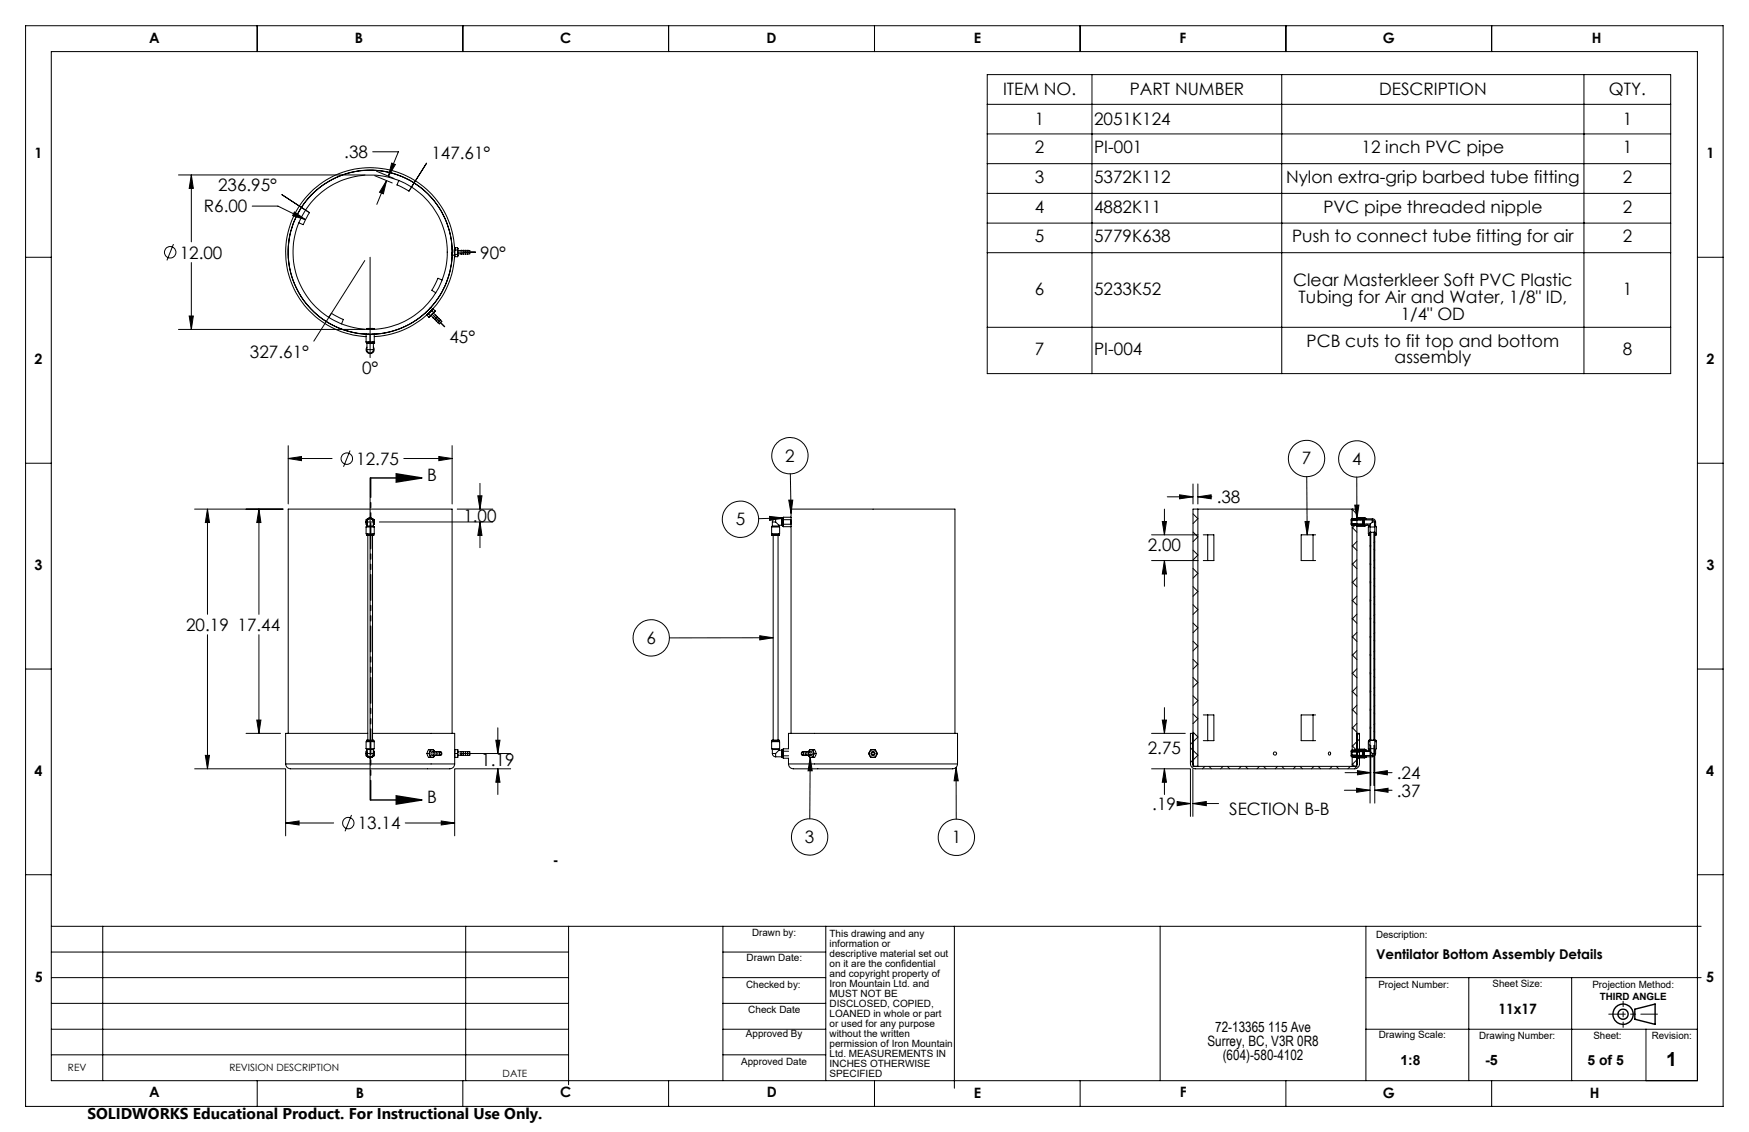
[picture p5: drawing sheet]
<svg xmlns="http://www.w3.org/2000/svg" width="432mm" height="279mm" viewBox="0 0 432 279" stroke-linecap="round" stroke-linejoin="round" font-family="sans-serif">
<g fill="none" stroke="#000" stroke-width=".35">
<path d="M91.5 118h12.7M97.8 116.9l6.4 1.1-6.4 1zM91.5 197.4h12.7M97.8 196.4l6.4 1-6.4 1.1zM403.6 249.1l5-1.3v5l-5-1.2z"/>
<circle cx="400.7" cy="250.3" r="2.5"/>
<circle cx="400.7" cy="250.3" r="1.25"/>
</g>
<path d="M397.2 250.3h12" fill="none" stroke="#000" stroke-width=".25" stroke-dasharray="15.2 1.3 1.3 1.3" stroke-dashoffset="11.1"/>
<path d="M400.7 247.1v6.5" fill="none" stroke="#000" stroke-width=".25" stroke-dasharray="15.2 1.3 1.3 1.3" stroke-dashoffset="13.9"/>
<g fill="none" stroke="#000" stroke-width=".25">
<path d="M6.3 6.4h419.1v266.7h-419.1zM12.7 12.7h406.4v254h-406.4zM63.5 6.4v6.3M114.3 6.4v6.3M165.1 6.4v6.3M215.9 6.4v6.3M243.7 18.4h168.8v73.8h-168.8zM266.7 6.4v6.3M269.6 18.4v73.8M316.4 18.4v73.8M317.5 6.4v6.3M368.3 6.4v6.3"/>
<path d="M391.1 18.4v73.8M92 37.5h6.4l-2.5 6M243.7 25.8h168.8M243.7 33.1h168.8M44.1 43.2h46M47.2 43.2l.5 3.3h-1zM47.2 43.2v16.5M62.3 50.9h6.3l6.8 3.3M69.6 48l6.8 4.5M72.7 52.3l2.7 1.9-3.2-1zM75.4 51.9l1 .6M76.4 52.5l-1.5 3-1.1-.5"/>
<path d="M92.5 43.4l4.3 1.8M93 42.3l4.3 1.8M95.4 44.6l-.7 3.2-1-.4zM95.4 44.6l-2.4 5.8M96.7 40.3l.9 .3-1.7 2.9zM98.5 44.6l-.5 1 3 1.6M101.6 46.2l-.6 1M105.3 40.3l-4.3 6.9M243.7 40.4h168.8M243.7 47.7h168.8M243.7 55.1h168.8M6.3 63.5h6.4"/>
<path d="M42.8 60.3l-1.6 4M46.7 78h1l-.5 3.3zM47.2 64.8v16.5M81.2 78.3l.6-1 3 1.5-.5 1.1M90.1 64.3l-12.6 19.9M91.4 63.5v24.8M105.2 77v.2M105.4 77.8l.5 .5M105.5 77.6h.1M105.6 77.5l-.1 .1M105.6 77.6l-.2 .2M105.8 77.4l-.2 .2"/>
<path d="M105.8 77.4l.5 .5M106.1 78.1l-.2 .2M106.2 77l-.6 .6M106.2 77l-.4 .4M106.3 76h.1M106.3 76l-.1 .1M106.3 77.9l-.2 .2M106.4 77.9l.6 .5M106.6 76.7l-.4 .3M106.6 76.7l.4 .4M106.6 76.4h.1M106.7 77.5l3.1 3.1"/>
<path d="M106.7 77.5l-.4 .4M106.7 77.5l-.6 .6M106.7 76.4l-.5 .6M106.7 76.4l-.1 .3M107 76.3l-.3 .1M107 76.3l.4 .4M107 77.3l.6 .5M107 77.1l-.3 .4M107.3 77l-.3 .1M107.3 77l-.6 .5M107.3 78.8l.8 .8M107.4 76.7l-.1 .3"/>
<path d="M108 78.2l-.4-.4-.7 .7 .5 .3M108.3 79.4l.5-.5 .3 .4-.6 .6-.4-.3zM108.3 78.6l-.3-.4-.7 .6M108.7 79l-.4-.4-.6 .6M109.1 69.1l-1-.4-1.5 2.9 1 .7M111.6 62.3l.1 .7 .1-1.5-.1 1.1M111.6 62.8l.1 .1M111.6 63h.1M111.7 63h.1M111.7 61.4l-.1 .1M112.2 63l.1 .1M112.2 61.4l.1 .1"/>
<path d="M112.3 61.4v.3M112.3 61.4v.4M112.3 62.7v.4M112.3 63.1v.3M112.3 62.8v.1M112.3 61.1v.3M112.3 62.8h.7M112.3 61.7v1.1M112.3 61.7h.7M112.3 62.8v.3M112.3 63.4h.7M112.3 61.1h.7"/>
<path d="M113 61.7v.5M113 62.8v.3M113 61.1v.3M113 62.2h4.4M113 62.2v.6M113 62.2v.9M113 61.4v.3M113 61.4v.8M113 63.1v.3M113 62.7h.8M113 61.8h.8M114.4 61.8h-.6v.9h.6"/>
<path d="M114.9 61.8h-.5v.9h.5M115.5 61.8h.5v.9h-.5zM115.5 61.8h-.6v.9h.6M243.7 62.4h168.8M419.1 63.5h6.3M44.1 81.3h46M90.4 82.6h2M90.4 84.4l.5 .1M90.4 82.5h.1M90.4 82.5a20.3 20.3 0 0 1-16.4-30.7 20.3 20.3 0 0 1 34.8 0 20.3 20.3 0 0 1-16.4 30.7M90.4 83.1a20.9 20.9 0 0 1-16.9-31.6 20.9 20.9 0 0 1 35.8 0 20.9 20.9 0 0 1-16.9 31.6M90.4 82.5v1.9"/>
<path d="M90.5 84.7h.1M90.5 84.6h.1M90.5 84.7h1.8M90.5 84.6h1.8M90.5 84.5v.2M90.6 81.3h.1M90.6 81.2h.1M90.6 81.2v.1M90.6 86.3a.79 .79 0 0 0 .8 .8 .79 .79 0 0 0 .8-.8M90.6 86.3h1.6M90.6 85.7a1 1 0 0 0 .1 1.3 1 1 0 0 0 1.4 0 1 1 0 0 0 .1-1.3M90.6 84.6h.1"/>
<path d="M90.6 84.7v1.6M90.6 81.1l.1 .1M90.7 81.2h-.1M90.9 84.5h1M91.4 81.2h-.8M91.4 81.2h.7M91.9 81.1h-1.3M91.9 81.1l-1.2 .1M91.9 81.3h.2M91.9 81.1h.2M92.1 81.1l-1.4 .1M92.1 81.1h-1.5"/>
<path d="M92.1 81.3h.1M92.1 81.1h.1M92.1 81.2l-1.5 .1M92.1 81.1l-.7 .1M92.1 81.2h.1M92.1 81.1l.1 .1M92.2 81.2h.1M92.2 84.6h.1M92.2 84.7v1.6M92.2 81.2l-.1 .1M92.3 84.7h.1M92.3 84.6h.1"/>
<path d="M92.3 82.5h.1M92.3 84.5v.2M92.4 84.4l-.5 .1M92.4 82.6v1.9h-.5M92.4 82.5v.1M243.7 80.8h168.8M6.3 114.3h6.4M71.2 113.2l3.2-.5v1zM71.2 110v14.4M71.2 113.2h10.8M86.4 111.2l-1.6 4M91.4 118v79.4"/>
<path d="M99.7 113.2h11.9M108.3 112.7l3.3 .5-3.3 .5zM111.6 110v14.4M118.5 119.3v6.4M195.1 116.9l.2 9.8M294.5 119.5v4.9M295.7 119.5v4.9M322.6 117.7l.1 14.3M335 117.8v10.2M419.1 114.3h6.3M48 125.7h21.9M51.2 125.7l.5 3.3h-1z"/>
<path d="M51.2 125.7v25.9M63.9 125.7l.5 3.3h-1zM63.9 125.7v25.9M90.4 130.1h2M90.4 130.1v1.7h2v-1.7M90.4 128.8l.2 .6M90.4 128.8v.6l.2 .1M90.5 132.1h1.8M90.5 132.1v-.2h1.8v.2M90.6 129.8h1.6M90.6 128.8h1.6M90.6 128.8a.79 .79 0 0 1 .8-.7 .79 .79 0 0 1 .8 .7"/>
<path d="M90.6 128.8v1M90.6 129.8l-.2 .3M90.6 131.8v.1M90.8 132.2v50.5M90.9 128l-.5 .3v.5M90.9 128l-.4 .4-.1 .4M90.9 128l.4-.2 .6 .2M90.9 128l.5-.3 .5 .3M91.9 128l.4 .4 .1 .4M91.9 128l.5 .3v.5M92 132.2v50.5M92.1 131.8v.1"/>
<path d="M92.2 128.8v1M92.2 129.8l.2 .3M92.3 128.8l-.1 .4M92.3 128.8a.87 .87 0 0 0-1.1-.8 .87 .87 0 0 0-.6 1.2M92.3 128.8a.86 .86 0 0 0-1.1-.8 .86 .86 0 0 0-.6 1.2M92.4 128.8l-.2 .6M92.4 128.8v.6l-.2 .1M93.7 128.8h28M112.9 125.7h8.8M118 122.4h1l-.5 3.3zM118.5 128.8l.5 3.4h-1zM118.5 128.8v6.4"/>
<path d="M190 127.5l3.3 .3-3.3 .6zM190.5 130.1h2M190.5 130.1v1.7h2v-1.7M190.6 132.1h1.8M190.6 132.1v-.2h1.8v.2M190.7 129.8h1.6M190.7 128.8h.8M190.7 128.8v1M190.7 129.8l-.2 .3M190.7 131.8v.1M190.9 132.2v50.5M191.5 128a.85 .85 0 0 0-.8 .8"/>
<path d="M191.5 128.8l.8 .8M191.5 128v.8M191.5 128h1.5M192.1 132.2v50.5M192.3 131.8v.1M192.3 129.6v.2M192.3 129.8l.2 .3M192.3 129.6h.7M193 129.7h.1M193 128.8v.9M193 128v.8M193 128h.1"/>
<path d="M193 128h.3M193 129.7h.3M193.1 129.7h.1M193.1 128v1.7M193.1 128h.1M193.1 129.6h.1M193.2 129.7h.1M193.2 128.8v.9M193.2 128v.8M193.3 128.8l.1 .6M193.3 128.8v.9M193.3 128l.1 .3"/>
<path d="M193.3 128v.8M193.3 129.7l.1 .3M193.3 127.8v.2M193.3 127.8l-6 .2M193.4 129.4l-.1 .3M193.4 128.3l-.1 .5M193.4 127.7l-.1 .3M193.4 127.7l-.1 .1M193.4 129.4h1.8M193.4 128.3h1.8M193.4 130h1.8M193.4 127.7h1.8"/>
<path d="M194.7 123.4h1l-.4 3.3zM195.2 128.3l.1 .5M195.2 129.4l.1 .2M195.2 127.7l.1 .1M195.2 130l.1-.1v51.1M195.3 128.8l-.1 .6M195.3 128.8v.6M195.3 128.1l-.1 .2M195.3 128.3v.5M195.3 129.8l-.1 .2M195.3 127.8v-2.1h40.5v55.3M284.3 132h11.5"/>
<path d="M284.3 138.4h11.5M286.9 128.7h1.1l-.5 3.3zM287.5 125.7v6.3M287.5 138.4v6.3M287.5 138.4l.5 3.3h-1.1zM288.2 122.6h6.3M291.2 122.1l3.3 .5-3.3 .5zM294.5 135.8l1.2 1.2M294.5 131.3l1.2 1.2-1.2 1.2M294.5 126.8l1.2 1.2-1.2 1.2M295.7 122.6l3.3-.5v1zM295.7 137l-1.2 1.2"/>
<path d="M295.7 125.7h38.1M295.7 125.7h-1.2v63.5h40.5v-60M295.7 125.7v63.5M295.7 122.6h3.5M297.1 132h1.1M297.1 138.4h1.1M298.2 132h1.5v6.4h-1.5M298.2 132v6.4M322.2 128.7h1l-.5 3.3zM324.2 132h-3v6.4h3M324.2 132h.6M324.2 138.4h.6"/>
<path d="M324.2 132v6.4M333.6 128.4v.9M333.6 129.3l.2 .3M333.6 129.3h2.8M333.6 128.4h2.8M333.7 128.1h.1M333.7 128.1l-.1 .3M333.7 128v.1M333.7 128l.1 .1M333.7 128h.1M333.8 139.2l1.2 1.2M333.8 134.7l1.2 1.2"/>
<path d="M333.8 130.2l1.2 1.2M333.8 125.7l1.2 1.2M333.8 128.1h.1M333.8 128.4v.8M333.8 125.7h1.2v2.7M333.8 129.6h.1M333.8 125.7v2.7M333.8 129.2v56.4M333.8 128.4h1.2M333.8 129.2h1.2M333.9 129.5h.1M333.9 129.5v.1"/>
<path d="M333.9 128l-.1 .1M333.9 128h.1M333.9 129.5l.1 .1M333.9 128l.1 .1M334 125.7l-.2 .1M334 128.1h.1M334 129.6h.1M334.1 129.5h.1M334.1 129.5l-.1 .1M334.1 128l-.1 .1M334.1 128h.1M334.1 129.5l.2 .1"/>
<path d="M334.1 128l.1 .1M334.2 128.1h.1M334.3 129.6h.1M334.3 128l-.1 .1M334.3 128h.1M334.3 129.6l.2 .1M334.3 128l.1 .1M334.4 128.1h.1M334.5 124.7h1l-.5 3.3zM334.5 129.7h.6M334.5 128.1h.1M334.5 128.1l-.1-.1v.1"/>
<path d="M334.8 129.6v.1M334.8 128l-.3 .1M334.8 128h.1M334.9 129.3l-.4 .3M334.9 129.6v.1M334.9 129.2l-1.1 1.2M334.9 129.7h.1M335 128h.1M335 128h-.1M335 138.1l-1.2 1.2M335 133.6l-1.2 1.2M335 128h.2"/>
<path d="M335 127.8l1.9-.1 .4 .4h1.5a.78 .78 0 0 1 .8 .7l.2 3h-.2l.1 .4h-.3M335 129.8l1.9 .1 .4-.3h.7l-.2 .5v1.7h.3l-.1 .4h.2M335 128.4v.8M335 129.7h.1M335.1 128h.1M335.1 129.6v.1M335.1 129.6l-.1 .1M335.1 129.7h.1M335.1 129.6l.1 .1M335.2 128h.1M335.2 128v.1M335.2 129.7h.1"/>
<path d="M335.2 129.6l.3 .1M335.2 129.6v.1M335.2 128h-.1M335.2 128.1h.1M335.3 129.6v.1M335.3 128v.1M335.3 129.6l-.1 .1M335.3 128.1l.2-.1v.1M335.4 128h.1M335.4 128v.1M335.4 128l-.1 .1M335.4 128v.1l.1-.1"/>
<path d="M335.4 129.7h.1M335.5 129.6v.1M335.5 129.6l-.1 .1M335.5 129.6l-.2 .1M335.5 129.6h.1M335.5 129.6l.1 .1M335.5 128h.1M335.5 128v.1M335.5 128l.1 .1 .1-.1M335.5 128.1h.1M335.5 128.1h.2M335.6 129.5l-.1 .2"/>
<path d="M335.6 129.5v.2M335.6 129.6h.1M335.6 129.6v.1M335.6 129.6l.2 .1M335.7 128h.1M335.7 128v.1M335.7 128h.2M335.7 128.1h.1M335.7 128.1h.2M335.7 129.5l-.1 .2M335.7 129.5l.1 .2M335.8 129.5h.1"/>
<path d="M335.8 129.5l-.1 .2M335.8 129.6v.1M335.8 129.5v.2M335.8 129.5l.1 .1M335.9 127.7l.3 .4M335.9 128h.1M335.9 128v.1M335.9 128l-.1 .1M335.9 128h.2M335.9 129.5l-.1 .2M335.9 128.1h.1M335.9 128.1h.2"/>
<path d="M335.9 129.6h.1M335.9 129.5h.1M336 129.5v.1M336 129.5l-.1 .1M336 129.5l.1 .1M336.1 128.1l-.3 .3M336.1 128h.1M336.1 128v.1M336.1 129.5l-.1 .1M336.1 128.1h.1M336.1 129.6h.1M336.1 129.5h.1"/>
<path d="M336.1 129.5v.1M336.2 129.5v.1M336.2 129.5l-.1 .1M336.2 128v.1M336.2 128h.1M336.2 128l.1 .2M336.2 129.6h.1M336.2 128.1h.1M336.2 128.1l.2 .3M336.2 129.5h.1M336.3 129.5v.1M336.3 128.2h.1"/>
<path d="M336.3 129.5h.1M336.3 129.5l-.1 .1M336.3 129.6h.1M336.4 128.4v.9M336.4 129.3l-.1 .2M336.4 128h.1M336.4 128v.8M336.4 128v.3M336.4 128l.1 .2M336.4 129.5l-.1 .1M336.4 128l-.1 .2M336.4 129.5h.1"/>
<path d="M336.4 129.5l.1 .1M336.5 128.2l-.1 1.3M336.5 128.2h.1M336.5 129.6h.1M336.6 128h.1M336.6 128l-.1 1.6M336.6 128l.1 .2M336.6 129.5l-.1 .1M336.6 128l-.1 .2M336.6 129.5h.1M336.6 129.5l.1 .1M336.7 128.2l-.1 1.3"/>
<path d="M336.7 129.6h.1M336.7 128.2h.1M336.7 128.2v.1M336.7 128.6v1M336.7 128.2v1.4M336.7 129.3v.3M336.7 128.3v1M336.7 129.3h1.6M336.7 128.3h2.1M337.1 129.6h.1M337.1 128v.1M337.1 129.6v.1"/>
<path d="M337.1 128.1h.1M337.5 129.3l.2 .3M338 129.9l.2 .2M338.2 134.6l.2 .2M338.2 139.1l.2 .2M338.2 131.4h.2M338.2 132.1v.1M338.3 130.1h1M338.3 130.1l-.1 68.1M338.3 129.3v.8M338.4 139.2l-.2 .2M338.4 134.7l-.2 .2"/>
<path d="M338.4 131.4h.8M338.4 131.4v51.3M338.8 128.8l-.5 .5M338.8 128.3v.5M338.8 128.8h.5M338.8 128.3l.3 .1 .2 .4M339.2 135.6l.2 .2M339.2 131.4v51.3M339.2 131.4h.2M339.3 130.1l.1 68.1M339.3 128.8v1.3M339.4 138.2l-.2 .2"/>
<path d="M339.4 133.7l-.2 .2M339.4 131.3l.4 .4M339.4 132.1v.1M51.2 156.7v33.1M63.9 156.7v24.3M187.6 156.9l3.3 .5-3.3 .5zM190.9 157.4h-25.6M294.5 158.3l1.2 1.2-1.2 1.2M294.5 153.8l1.2 1.1M294.5 149.3l1.2 1.2-1.2 1.2M294.5 144.8l1.2 1.2-1.2 1.2M294.5 140.3l1.2 1.2-1.2 1.2"/>
<path d="M295.7 155l-1.2 1.2M333.8 157.1l1.2 1.2M333.8 152.6l1.2 1.2M333.8 148.2l1.2 1.1M333.8 143.7l1.2 1.2M335 156.1l-1.2 1.2M335 151.6l-1.2 1.2M335 147.1l-1.2 1.2M335 142.6l-1.2 1.2M338.2 152.6l.2 .2M338.2 157.1l.2 .2M338.2 148.1l.2 .2"/>
<path d="M338.2 143.6l.2 .2M338.4 152.7l-.2 .2M338.4 143.7l-.2 .2M338.4 148.2l-.2 .2M338.4 157.2l-.2 .2M339.2 153.5l.2 .2M339.2 140.1l.2 .2M339.2 158l.2 .2M339.2 149l.2 .3M339.2 144.6l.2 .1M339.4 147.2l-.2 .2M339.4 151.7l-.2 .2"/>
<path d="M339.4 156.2l-.2 .2M339.4 142.7l-.2 .2M6.3 165.1h6.4M63.4 177.7h1l-.5 3.3zM122.9 179.6v6.4M286.9 177.7h1.1l-.5 3.3zM287.5 174.7v6.3M294.5 176.2l1.2 1.2-1.2 1.2M294.5 171.7l1.2 1.2M294.5 167.2l1.2 1.2-1.2 1.2M294.5 162.7l1.2 1.2-1.2 1.2M295.7 172.9l-1.2 1.2"/>
<path d="M297.1 176.5h1.1M298.2 176.5h1.5v6.3h-1.5M298.2 176.5v6.3M324.2 176.5h-3v6.3h3M324.2 176.5v6.3M324.2 176.5h.6M333.8 179.6l1.2 1.2M333.8 175.1l1.2 1.2M333.8 170.6l1.2 1.2M333.8 166.1l1.2 1.2M333.8 161.6l1.2 1.2M335 178.5l-1.2 1.2"/>
<path d="M335 174.1l-1.2 1.2M335 169.5l-1.2 1.2M335 165.1l-1.2 1.2M335 160.6l-1.2 1.2M338.2 170.5l.2 .2M338.2 179.5l.2 .2M338.2 175l.2 .2M338.2 166l.2 .2M338.2 161.5l.2 .2M338.4 170.6l-.2 .2M338.4 161.6l-.2 .3M338.4 166.1l-.2 .2"/>
<path d="M338.4 175.1l-.2 .2M338.4 179.6l-.2 .2M339.2 171.5l.2 .2M339.2 176l.2 .2M339.2 167l.2 .2M339.2 162.5l.2 .2M339.4 165.2l-.2 .2M339.4 169.7l-.2 .2M339.4 174.1l-.2 .2M339.4 178.6l-.2 .3M339.4 160.7l-.2 .2M419.1 165.1h6.3"/>
<path d="M48 189.8h22.4M50.7 186.4h1l-.5 3.4zM60.7 181h8.6M70.5 188.6a1.57 1.57 0 0 0 2.1 1.2h38.3a1.22 1.22 0 0 0 1.4-1.2M70.5 188.6h41.8M70.5 189.8v16.5M71.2 181v-55.3h40.4v55.3M90.4 184.8h2M90.4 184.8v-1.7h2v1.7M90.4 186l.1 .4 .4 .5M90.4 186v.5l.5 .4M90.4 184.8l.2 .2"/>
<path d="M90.5 182.7h1.8M90.5 182.7v.2h1.8v-.2M90.6 185h1.6M90.6 186h1.6M90.6 186a.79 .79 0 0 0 .8 .8 .79 .79 0 0 0 .8-.8M90.6 185.6a.87 .87 0 0 0 .8 1.3 .87 .87 0 0 0 .8-1.3M90.6 185.4l-.2 .6M90.6 185.3l-.2 .1v.6M90.6 185v1M90.6 182.9v.2M90.8 181h-20.3v7.6M90.9 186.9a.6 .6 0 0 0 1 0"/>
<path d="M90.9 186.9h1M92 181h20.3v4M92.1 182.9v.2M92.2 185.4l.2 .6M92.2 185.3l.2 .1v.6M92.2 185v1M92.4 186l-.1 .4-.4 .5M92.4 186v.5l-.5 .4M92.4 184.8l-.2 .2M105.4 186h.5M105.4 186l.4 .9h.5M105.9 186l.2 .5"/>
<path d="M106.1 186.5l.2 .4M106.1 186.5l.6 .4M106.1 185.5v1M106.1 185.5l-.2 .5M106.3 185h-.5l-.4 1M106.3 185l-.2 .5M106.3 186.9h.4M106.3 185h.4M106.7 185l-.6 .5M106.7 185h.3l.3 .5-.3-.4zM106.7 186.9l.6-.4-.3 .4zM107.1 185.6h-.4a.46 .46 0 0 0-.3 .4 .46 .46 0 0 0 .3 .4h.4"/>
<path d="M107.5 185.5a.48 .48 0 0 0-.6 .5 .48 .48 0 0 0 .6 .4M107.9 185.5a.47 .47 0 0 0-.6 .5 .47 .47 0 0 0 .6 .4M108.3 185.5a.47 .47 0 0 0-.6 .5 .47 .47 0 0 0 .6 .4M108.8 185.6l-.4-.1a.52 .52 0 0 0-.3 .5 .52 .52 0 0 0 .3 .5l.4-.1M112.3 185.5v1M112.3 186.5v.4M112.3 185.2v.3M112.3 186.5v.3M112.3 185.3v.1M112.3 186.9v1.7M112.3 186.9h.7M112.3 185h.7"/>
<path d="M112.3 185.5v.5M112.3 189.8v16.5M112.3 186v.5M112.3 186h.7M112.3 185v.5M112.3 189.8h13.8M113 185v.5M113 186v.5M113 185.5v.5M113 185.5v1M113 186.5v.4M113 186.4h.8"/>
<path d="M113 185.6h.8M113.6 186h12.5M114.4 185.6l-.6-.1v1l.6-.1M114.9 185.6l-.5-.1v1l.5-.1M115.5 185.5l.5 .1v.8l-.5 .1zM115.5 185.6l-.6-.1v1l.6-.1M122.4 182.7h1l-.5 3.3zM122.9 189.8l.5 3.3h-1zM122.9 189.8v6.3M190.5 184.8h2M190.5 184.8v-1.7h2v1.7M190.5 184.8l.2 .2"/>
<path d="M190.6 182.7h1.8M190.6 182.7v.2h1.8v-.2M190.7 186a.85 .85 0 0 0 .8 .8M190.7 185h1.6M190.7 186h.8M190.7 185v1M190.7 182.9v.2M191.5 186v.8M191.5 186.8h1.5M192.3 182.9v.2M192.3 185.2l-.8 .8M192.3 185.2h.7"/>
<path d="M192.3 185v.2M192.5 184.8l-.2 .2M193 186.9h.1M193 185.1v1.8M193 185.1h.3M193 186.9h.3M193 185.1h.1M193.1 186.9h.1M193.1 186v.9M193.1 185.1v.9M193.1 185.2h.1M193.1 186.8h.1"/>
<path d="M193.2 186.9h.1M193.2 185.1v1.8M193.3 186l.1 .5M193.3 186v.9M193.3 186.9l.1 .2M193.3 185.1l.1 .3M193.3 185.1v.9M193.4 186.5l-.1 .4M193.4 185.4l-.1 .6M193.4 184.8l-.1 .3M193.4 184.8h1.3v-3.8h41.7v7.6M193.4 187.1h1.3v1.5"/>
<path d="M193.4 186.5h1.3M193.4 185.4h1.3M194.7 188.6a1.71 1.71 0 0 0 2.3 1.2h38.1a1.23 1.23 0 0 0 1.3-1.2M194.7 188.6h41.7M198.1 185.6l.4-.1a.51 .51 0 0 1 .4 .5 .51 .51 0 0 1-.4 .5l-.4-.1M198.6 185.5a.47 .47 0 0 1 .6 .5 .47 .47 0 0 1-.6 .4M199 185.5a.47 .47 0 0 1 .6 .5 .47 .47 0 0 1-.6 .4M199.4 185.5a.48 .48 0 0 1 .6 .5 .48 .48 0 0 1-.6 .4M199.6 186.5l.6 .4a.43 .43 0 0 1-.6-.4zM199.8 185.6h.4a.46 .46 0 0 1 .3 .4 .46 .46 0 0 1-.3 .4h-.4M199.9 185h.3l-.2 .1-.4 .4zM200 186.9l.5 3.4h-1z"/>
<path d="M200 186.9l-.1 15.2M200.2 185l.6 .5M200.2 185h.5M200.2 186.9h.5M200.7 185l.1 .5M200.7 185h.4l.4 1M200.8 185.5l.2 .5M200.8 185.5v1M200.8 186.5l-.6 .4M200.8 186.5l-.1 .4M201 186l-.2 .5M201 186h.5"/>
<path d="M201.5 186l-.3 .9h-.5M214.7 186.5l.2 .3 .6 .1M214.7 185.5v1M214.7 186.5l.3 .4h.5M214.7 185.5l-.3 .5 .3 .5M215.5 185l-.3 .1-.5 .4M215.5 185l.9 .5M215.5 185a.53 .53 0 0 0-.8 .5M215.5 185h.6l.3 .5M216.4 185.5l.1 .5-.1 .5M216.4 186.5l-.3 .3-.6 .1M216.4 186.5l-.3 .4h-.6"/>
<path d="M216.4 185.5l.2 .5-.2 .5M236 189.4l.6 3.3h-1.1zM236 189.4l.1 12.8M284.3 181h8.3M284.3 189.8h9.5M287.5 189.8v6.3M287.5 189.8l.5 3.3h-1.1zM290.6 197.8l3.3 .5-3.3 .6zM291.5 198.3h2.4M293.9 184.6l.6 .6M293.9 189.8v11.7M294.5 198.3l3.3-.5v1.1z"/>
<path d="M294.5 183.1l-.6 .6M294.5 187.6l-.6 .6M294.5 188.6l.3 .5 .3 .1M294.5 181v7.6M294.5 188.6h.1M294.5 189.8v11.7M294.5 198.3h6.3M294.5 185.2l1.2 1.2-1.2 1.2M294.5 180.7l1.2 1.2M294.5 181h-.6v7.6a1.25 1.25 0 0 0 1.2 1.2h39.3a1.2 1.2 0 0 0 1.2-1.2v-7.6h-.6M295.7 181.9l-1.2 1.2M297.1 182.8h1.1"/>
<path d="M297.5 189.2l-.6 .6M298.5 189.2l.6 .6M301.9 189.2l-.6 .6M303 189.2l.6 .6M306.4 189.2l-.6 .6M307.5 189.2l.6 .6M310.9 189.2l-.6 .6M312 189.2l.6 .6M315.4 189.2l-.6 .6M316.5 189.2l.5 .6M319.9 189.2l-.6 .6M321 189.2l.6 .6"/>
<path d="M324.2 182.8h.6M324.4 189.2l-.6 .6M325.4 189.2l.6 .6M328 185.7a.33 .33 0 0 1 .5 .3 .33 .33 0 0 1-.5 .3zM328.9 189.2l-.6 .6M329.9 189.2l.6 .6M331.9 195.1h6.3M332.1 190.7h6.3M333.4 189.2l-.6 .6M333.6 185.5v.9M333.6 186.4l.2 .4M333.6 185.5h2.8"/>
<path d="M333.6 186.4h2.8M333.6 185.3v.2M333.6 185.3h.1M333.7 185.3h.1M333.8 188.6l1.1 1.1M333.8 184.1l1.8 1.8M333.8 185.3h.1M333.8 185.6v.8M333.8 185.6h1.2v.8h-1.2M333.8 186.8h.1M333.8 186.4v2.8M333.9 185.2l-.1 .1"/>
<path d="M333.9 186.7h.1M333.9 186.7v.1M333.9 185.2h.1M333.9 185.2l.1 .1M333.9 186.7l.1 .1M334 185.3h.1M334 186.8h.1M334.1 185.2l-.1 .1M334.1 186.7h.1M334.1 186.7l-.1 .1M334.1 185.2h.1M334.1 185.2l.1 .1"/>
<path d="M334.1 186.7h.2M334.2 185.3h.1M334.3 185.2l-.1 .1M334.3 186.7h.1M334.3 185.2h.1M334.3 185.2l.1 .1M334.3 186.7l.6 .1M334.4 185.3h.1M334.5 185.2h.1M334.5 185.2l-.1-.1v.2M334.8 185.1l-.3 .1M334.8 185.1v.1"/>
<path d="M334.9 186.8h.1M334.9 194.6l3.3 .5-3.3 .4zM335 185.1h.1M335 185.1l.1 .1M335 185.1l-.2 .1M335 186.8h.1M335 188.6h.1M335 186.8h.2M335 188.6l-.1 .4-.5 .2M335.1 185.1h.1M335.1 185.1l.1 .2M335.1 190.2l3.3 .5-3.3 .5z"/>
<path d="M335.2 186.8h.1M335.2 185.3h.1M335.2 186.8h.2M335.2 185.1h.1M335.2 186.7v.1M335.2 185.1v.2M335.2 186.7h.1M335.2 185.1l-.1 .1M335.3 181l.3 .4M335.3 185.1l.1 .2M335.3 186.7l.1 .1M335.3 185.1h.1"/>
<path d="M335.4 186.8h.1M335.4 185.3h.1M335.4 186.7v.1M335.4 185.1v.2M335.4 186.7h.1M335.4 185.1h.1M335.5 185.1v.2M335.5 186.7v.1M335.5 186.7h.1M335.5 185.1v.1M335.5 186.8h.1M335.5 185.3h.1"/>
<path d="M335.6 185.2h.1M335.6 186.7l-.1 .1M335.6 185.2l-.1 .1M335.6 186.7l.1 .1M335.6 182.4l-1.8 1.8M335.6 186.9l-1.8 1.8M335.6 185.2l.1 .1M335.7 186.8h.1M335.7 185.3h.1M335.8 186.7l-.1 .1M335.8 185.2l-.1 .1M335.8 186.7h.1"/>
<path d="M335.8 185.2h.1M335.8 185.2l.1 .1M335.8 186.7l.1 .1M335.9 186.8h.1M335.9 185.3h.1M336 186.7l-.1 .1M336 185.2l-.1 .1M336 186.7l.1 .1M336 185.2h.1M336 185.2l.1 .1M336.1 186.8h.1M336.1 185.3h.1"/>
<path d="M336.1 186.4l-.3 .3M336.1 186.7v.1M336.1 185.2v.1M336.1 186.7h.1M336.2 185.2h.1M336.2 185.2v.1M336.2 186.7v.1M336.2 186.8h.1M336.2 185.3h.1M336.2 185.3h.2M336.3 186.7l-.1 .1M336.3 185.2l-.1 .1"/>
<path d="M336.3 186.7h.1M336.3 186.7v.1M336.3 185.2h.1M336.3 185.2l.1 .1M336.3 186.7l.1 .1M336.4 185.5v.9M336.4 185.3v.2M336.4 186.4l-.1 .3M336.4 186.8h.1M336.4 185.3v.7M336.4 185.3h.1M336.5 186.7l.3 .4"/>
<path d="M336.5 185.2l-.1 1.6M336.5 186.7l-.1 .1M336.5 185.2l-.1 .1M336.5 186.7h.1M336.5 185.2h.1M336.5 185.2l.1 .1M336.5 186.7l.1 .1M336.6 186.8h.1M336.6 185.3l-.1 1.4M336.6 185.3h.1M336.7 185.2l-.1 1.6M336.7 186.7l-.1 .1"/>
<path d="M336.7 185.2l-.1 .1M336.7 186.7h.1M336.7 185.2h.1M336.7 185.2v.3M336.7 185.4v1.3M336.7 185.9v.8M336.7 186.5v.2M336.7 185.5v1M336.7 186.5h2.1M336.7 185.5h1.6M337.1 186.8h.1M337.1 185.1v.1"/>
<path d="M337.1 186.8v.1M337.1 185.2h.1M337.8 183.6l.4 .4M338.2 182.7h1.2M338.2 184.8h.1M338.3 185.5l.5 .5M338.3 184.8h1M338.3 184.8v.7M338.4 182.7h.8M338.4 182.7h-.5l.2 .4h-.3v1.7l.2 .4h-.7l-.4-.3-1.9 .1M338.4 184v9.9M338.8 186v.5"/>
<path d="M338.8 186h.5M339.2 180.5l.2 .2M339.2 190.7l3.3-.5v1zM339.2 182.7h.5l-.1 .4h.2l-.2 2.9a.85 .85 0 0 1-.8 .8h-1.5l-.4 .3-1.9-.1M339.2 184v9.9M339.2 190.7h4.5M339.3 185.1l.3 .3M339.3 186l-.2 .4-.3 .1M339.3 184.8h.1M339.3 184.8v1.2M339.4 195.1h4.3M339.4 195.1l3.3-.5v.9z"/>
<path d="M6.3 215.9h6.4M70.5 203.1l3.3-.5v1zM70.5 203.1h11.9M86.8 201.2l-1.6 4M100 203.1h12.3M108.9 202.6l3.4 .5-3.4 .5zM419.1 215.9h6.3M12.7 228.6h407.3M12.7 235h127.7M25.4 228.6v38.1M115 228.6v38.1M140.4 228.6v39.1"/>
<path d="M178.5 235h25.4M178.5 228.6v38.1M203.9 228.6v38.1M235.6 228.6v40M286.4 228.6v38.1M337.2 228.6v38.1M12.7 254h127.7M12.7 241.3h127.7M12.7 247.7h127.7M178.5 254h25.4M178.5 241.3h25.4M178.5 247.7h25.4"/>
<path d="M337.2 254h81.9M337.2 241.3h82.8M362.6 241.3v25.4M388 241.3v25.4M406.4 254v12.7M12.7 260.4h127.7M63.5 266.7v6.4M114.3 266.7v6.4M165.1 266.7v6.4M178.5 260.4h25.4M215.9 266.7v6.4M266.7 266.7v6.4"/>
<path d="M317.5 266.7v6.4M368.3 266.7v6.4"/>
<circle cx="42" cy="62.3" r="1.41"/>
<circle cx="91.4" cy="62.2" r="19"/>
<circle cx="91.4" cy="62.2" r="20.2"/>
<circle cx="85.6" cy="113.2" r="1.41"/>
<circle cx="195" cy="112.5" r="4.5"/>
<circle cx="322.6" cy="113.2" r="4.5"/>
<circle cx="335" cy="113.3" r="4.5"/>
<circle cx="182.8" cy="128.1" r="4.5"/>
<circle cx="160.8" cy="157.4" r="4.5"/>
<circle cx="108.8" cy="186" r=".29"/>
<circle cx="108.8" cy="185.9" r=".38"/>
<circle cx="198.1" cy="185.9" r=".38"/>
<circle cx="198.1" cy="186" r=".3"/>
<circle cx="215.5" cy="186" r=".32"/>
<circle cx="215.5" cy="186" r=".43"/>
<circle cx="215.5" cy="186" r=".48"/>
<circle cx="314.8" cy="186" r=".39"/>
<circle cx="86" cy="203.2" r="1.42"/>
<circle cx="199.9" cy="206.6" r="4.5"/>
<circle cx="236.1" cy="206.7" r="4.5"/>
</g>
<path d="M91.5 118v79.4" fill="none" stroke="#000" stroke-width=".35" stroke-dasharray="6.3 1.3 1.3 1.3 1.3 1.3" stroke-dashoffset="1.5"/>
<g fill="#000">
<path d="M97.8 116.9l6.4 1.1-6.4 1zM97.8 196.4l6.4 1-6.4 1.1z"/>
<path d="M63.9 125.7l.5 3.3h-1zM63.4 177.7h1l-.5 3.3zM50.7 186.4h1l-.5 3.4zM51.2 125.7l.5 3.3h-1zM122.9 189.8l.5 3.3h-1zM122.4 182.7h1l-.5 3.3zM118 122.4h1l-.5 3.3zM118.5 128.8l.5 3.4h-1zM71.2 113.2l3.2-.5v1zM108.3 112.7l3.3 .5-3.3 .5zM70.5 203.1l3.3-.5v1zM108.9 202.6l3.4 .5-3.4 .5zM47.2 43.2l.5 3.3h-1zM46.7 78h1l-.5 3.3zM72.7 52.3l-.5 .9 3.2 1zM96.7 40.3l.9 .3-1.7 2.9zM95.4 44.6l-.7 3.2-1-.4zM286.9 128.7h1.1l-.5 3.3zM287.5 138.4l.5 3.3h-1.1zM295.7 122.6l3.3-.5v1zM291.2 122.1l3.3 .5-3.3 .5zM286.9 177.7h1.1l-.5 3.3zM287.5 189.8l.5 3.3h-1.1zM335.1 190.2l3.3 .5-3.3 .5zM339.2 190.7l3.3-.5v1zM334.9 194.6l3.3 .5-3.3 .4zM339.4 195.1l3.3-.5v.9zM290.6 197.8l3.3 .5-3.3 .6zM294.5 198.3l3.3-.5v1.1z"/>
<path d="M190 127.5l3.3 .3-3.3 .6zM194.7 123.4h1l-.4 3.3zM236 189.4l.6 3.3h-1.1zM200 186.9l.5 3.4h-1zM187.6 156.9l3.3 .5-3.3 .5zM322.2 128.7h1l-.5 3.3zM334.5 124.7h1l-.5 3.3z"/>
</g>
<text font-size="4.8" x="411.4" y="263.1">1</text>
<g font-size="4.2">
<text x="247.6" y="23.6">ITEM NO.</text>
<text x="278.9" y="23.6">PART NUMBER</text>
<text x="340.5" y="23.6">DESCRIPTION</text>
<text x="397.2" y="23.6">QTY.</text>
<text x="255.5" y="30.9">1</text>
<text x="270.1" y="30.9">2051K124</text>
<text x="400.6" y="30.9">1</text>
<text x="85" y="39">.38</text>
<text x="106.5" y="39.4">147.61°</text>
<text x="255.5" y="37.8">2</text>
<text x="270.1" y="37.8">PI-001</text>
<text x="336.1" y="37.8">12 inch PVC pipe</text>
<text x="400.6" y="37.8">1</text>
<text x="53.8" y="47.1">236.95°</text>
<text x="255.5" y="45.2">3</text>
<text x="270.1" y="45.2">5372K112</text>
<text x="317.5" y="45.2">Nylon extra-grip barbed tube fitting</text>
<text x="400.6" y="45.2">2</text>
<text x="50.3" y="52.4">R6.00</text>
<text x="255.5" y="52.5">4</text>
<text x="270.1" y="52.5">4882K11</text>
<text x="326.7" y="52.5">PVC pipe threaded nipple</text>
<text x="400.6" y="52.5">2</text>
<text x="255.5" y="59.8">5</text>
<text x="270.1" y="59.8">5779K638</text>
<text x="319" y="59.8">Push to connect tube fitting for air</text>
<text x="400.6" y="59.8">2</text>
<text x="44.4" y="63.8">12.00</text>
<text x="118.6" y="63.8">90°</text>
<text x="319.3" y="70.6">Clear Masterkleer Soft PVC Plastic</text>
<text x="255.5" y="72.7">6</text>
<text x="270.1" y="72.7">5233K52</text>
<text x="320.6" y="74.8">Tubing for Air and Water, 1/8&quot; ID,</text>
<text x="400.6" y="72.7">1</text>
<text x="345.8" y="78.9">1/4&quot; OD</text>
<text x="61.7" y="88.3">327.61°</text>
<text x="111" y="84.7">45°</text>
<text x="255.5" y="87.6">7</text>
<text x="270.1" y="87.6">PI-004</text>
<text x="322.6" y="85.6">PCB cuts to fit top and bottom</text>
<text x="344.3" y="89.7">assembly</text>
<text x="400.6" y="87.6">8</text>
<text x="89.4" y="92.4">0°</text>
<text x="193.9" y="113.9">2</text>
<text x="88" y="114.7">12.75</text>
<text x="105.5" y="118.7">B</text>
<text x="321.4" y="114.6">7</text>
<text x="333.8" y="114.7">4</text>
<text x="300.4" y="124.2">.38</text>
<text x="114.4" y="128.8">1.00</text>
<text x="181.7" y="129.6">5</text>
<text x="283.4" y="136">2.00</text>
<text x="46" y="155.7">20.19 17.44</text>
<text x="159.6" y="158.9">6</text>
<text x="118.8" y="189.1">1.19</text>
<text x="283.4" y="186.2">2.75</text>
<text x="344.8" y="192.3">.24</text>
<text x="344.8" y="196.6">.37</text>
<text x="105.5" y="198.2">B</text>
<text x="284.5" y="199.9">.19</text>
<text x="303.5" y="201.1">SECTION B-B</text>
<text x="88.3" y="204.7">13.14</text>
<text x="198.7" y="208">3</text>
<text x="235" y="208.1">1</text>
</g>
<text font-size="3.8" x="21.6" y="276.3">SOLIDWORKS Educational Product. For Instructional Use Only.</text>
<g font-size="3.5">
<text x="36.8" y="10.5">A</text>
<text x="87.6" y="10.5">B</text>
<text x="138.3" y="10.5">C</text>
<text x="189.3" y="10.5">D</text>
<text x="240.4" y="10.5">E</text>
<text x="291.2" y="10.6">F</text>
<text x="341.4" y="10.5">G</text>
<text x="393" y="10.5">H</text>
<text x="8.5" y="39.1">1</text>
<text x="421.3" y="39.1">1</text>
<text x="8.6" y="89.9">2</text>
<text x="421.3" y="90">2</text>
<text x="8.5" y="140.7">3</text>
<text x="421.3" y="140.7">3</text>
<text x="8.5" y="191.5">4</text>
<text x="421.2" y="191.5">4</text>
<text x="136.5" y="213.4">-</text>
<text x="8.6" y="242.3">5</text>
<text x="421.2" y="242.3">5</text>
<text x="369.9" y="250.3">11x17</text>
<text x="300" y="254.6">72-13365 115 Ave</text>
<text x="298.1" y="258.1">Surrey, BC, V3R 0R8</text>
<text x="301.9" y="261.7">(604)-580-4102</text>
<text x="366.6" y="262.9">-5</text>
<text x="36.8" y="270.9">A</text>
<text x="87.9" y="270.9">B</text>
<text x="138.3" y="270.8">C</text>
<text x="189.3" y="270.9">D</text>
<text x="240.4" y="270.9">E</text>
<text x="291.3" y="270.9">F</text>
<text x="341.4" y="270.9">G</text>
<text x="392.5" y="270.9">H</text>
</g>
<g font-size="3.4">
<text x="345.8" y="262.9">1:8</text>
<text x="391.9" y="262.9">5 of 5</text>
</g>
<text font-size="3.3" x="339.7" y="236.8">Ventilator Bottom Assembly Details</text>
<g font-size="2.5">
<text x="185.7" y="231.1">Drawn by:</text>
<text x="204.8" y="231.2">This drawing and any</text>
<text x="204.8" y="233.7">information or</text>
<text x="339.7" y="231.6">Description:</text>
<text x="184.3" y="237.2">Drawn Date:</text>
<text x="204.8" y="236.2">descriptive material set out</text>
<text x="204.8" y="238.6">on it are the confidential</text>
<text x="184.2" y="243.8">Checked by:</text>
<text x="204.8" y="241.1">and copyright property of</text>
<text x="204.8" y="243.6">Iron Mountain Ltd. and</text>
<text x="340.3" y="243.7">Project Number:</text>
<text x="368.5" y="243.7">Sheet Size:</text>
<text x="393.1" y="243.9">Projection Method:</text>
<text x="184.7" y="250">Check Date</text>
<text x="204.8" y="246">MUST NOT BE</text>
<text x="204.8" y="248.5">DISCLOSED, COPIED,</text>
<text x="204.8" y="251">LOANED in whole or part</text>
<text x="394.9" y="246.7">THIRD ANGLE</text>
<text x="184.2" y="255.9">Approved By</text>
<text x="204.8" y="253.4">or used for any purpose</text>
<text x="204.8" y="255.9">without the written</text>
<text x="340.4" y="256.2">Drawing Scale:</text>
<text x="365.2" y="256.4">Drawing Number:</text>
<text x="393.4" y="256.4">Sheet:</text>
<text x="407.8" y="256.4">Revision:</text>
<text x="183" y="262.8">Approved Date</text>
<text x="204.8" y="258.4">permission of Iron Mountain</text>
<text x="204.8" y="260.9">Ltd. MEASUREMENTS IN</text>
<text x="204.8" y="263.3">INCHES OTHERWISE</text>
<text x="16.8" y="264.2">REV</text>
<text x="56.7" y="264.3">REVISION DESCRIPTION</text>
<text x="124.1" y="265.8">DATE</text>
<text x="204.8" y="265.8">SPECIFIED</text>
</g>
</svg>
